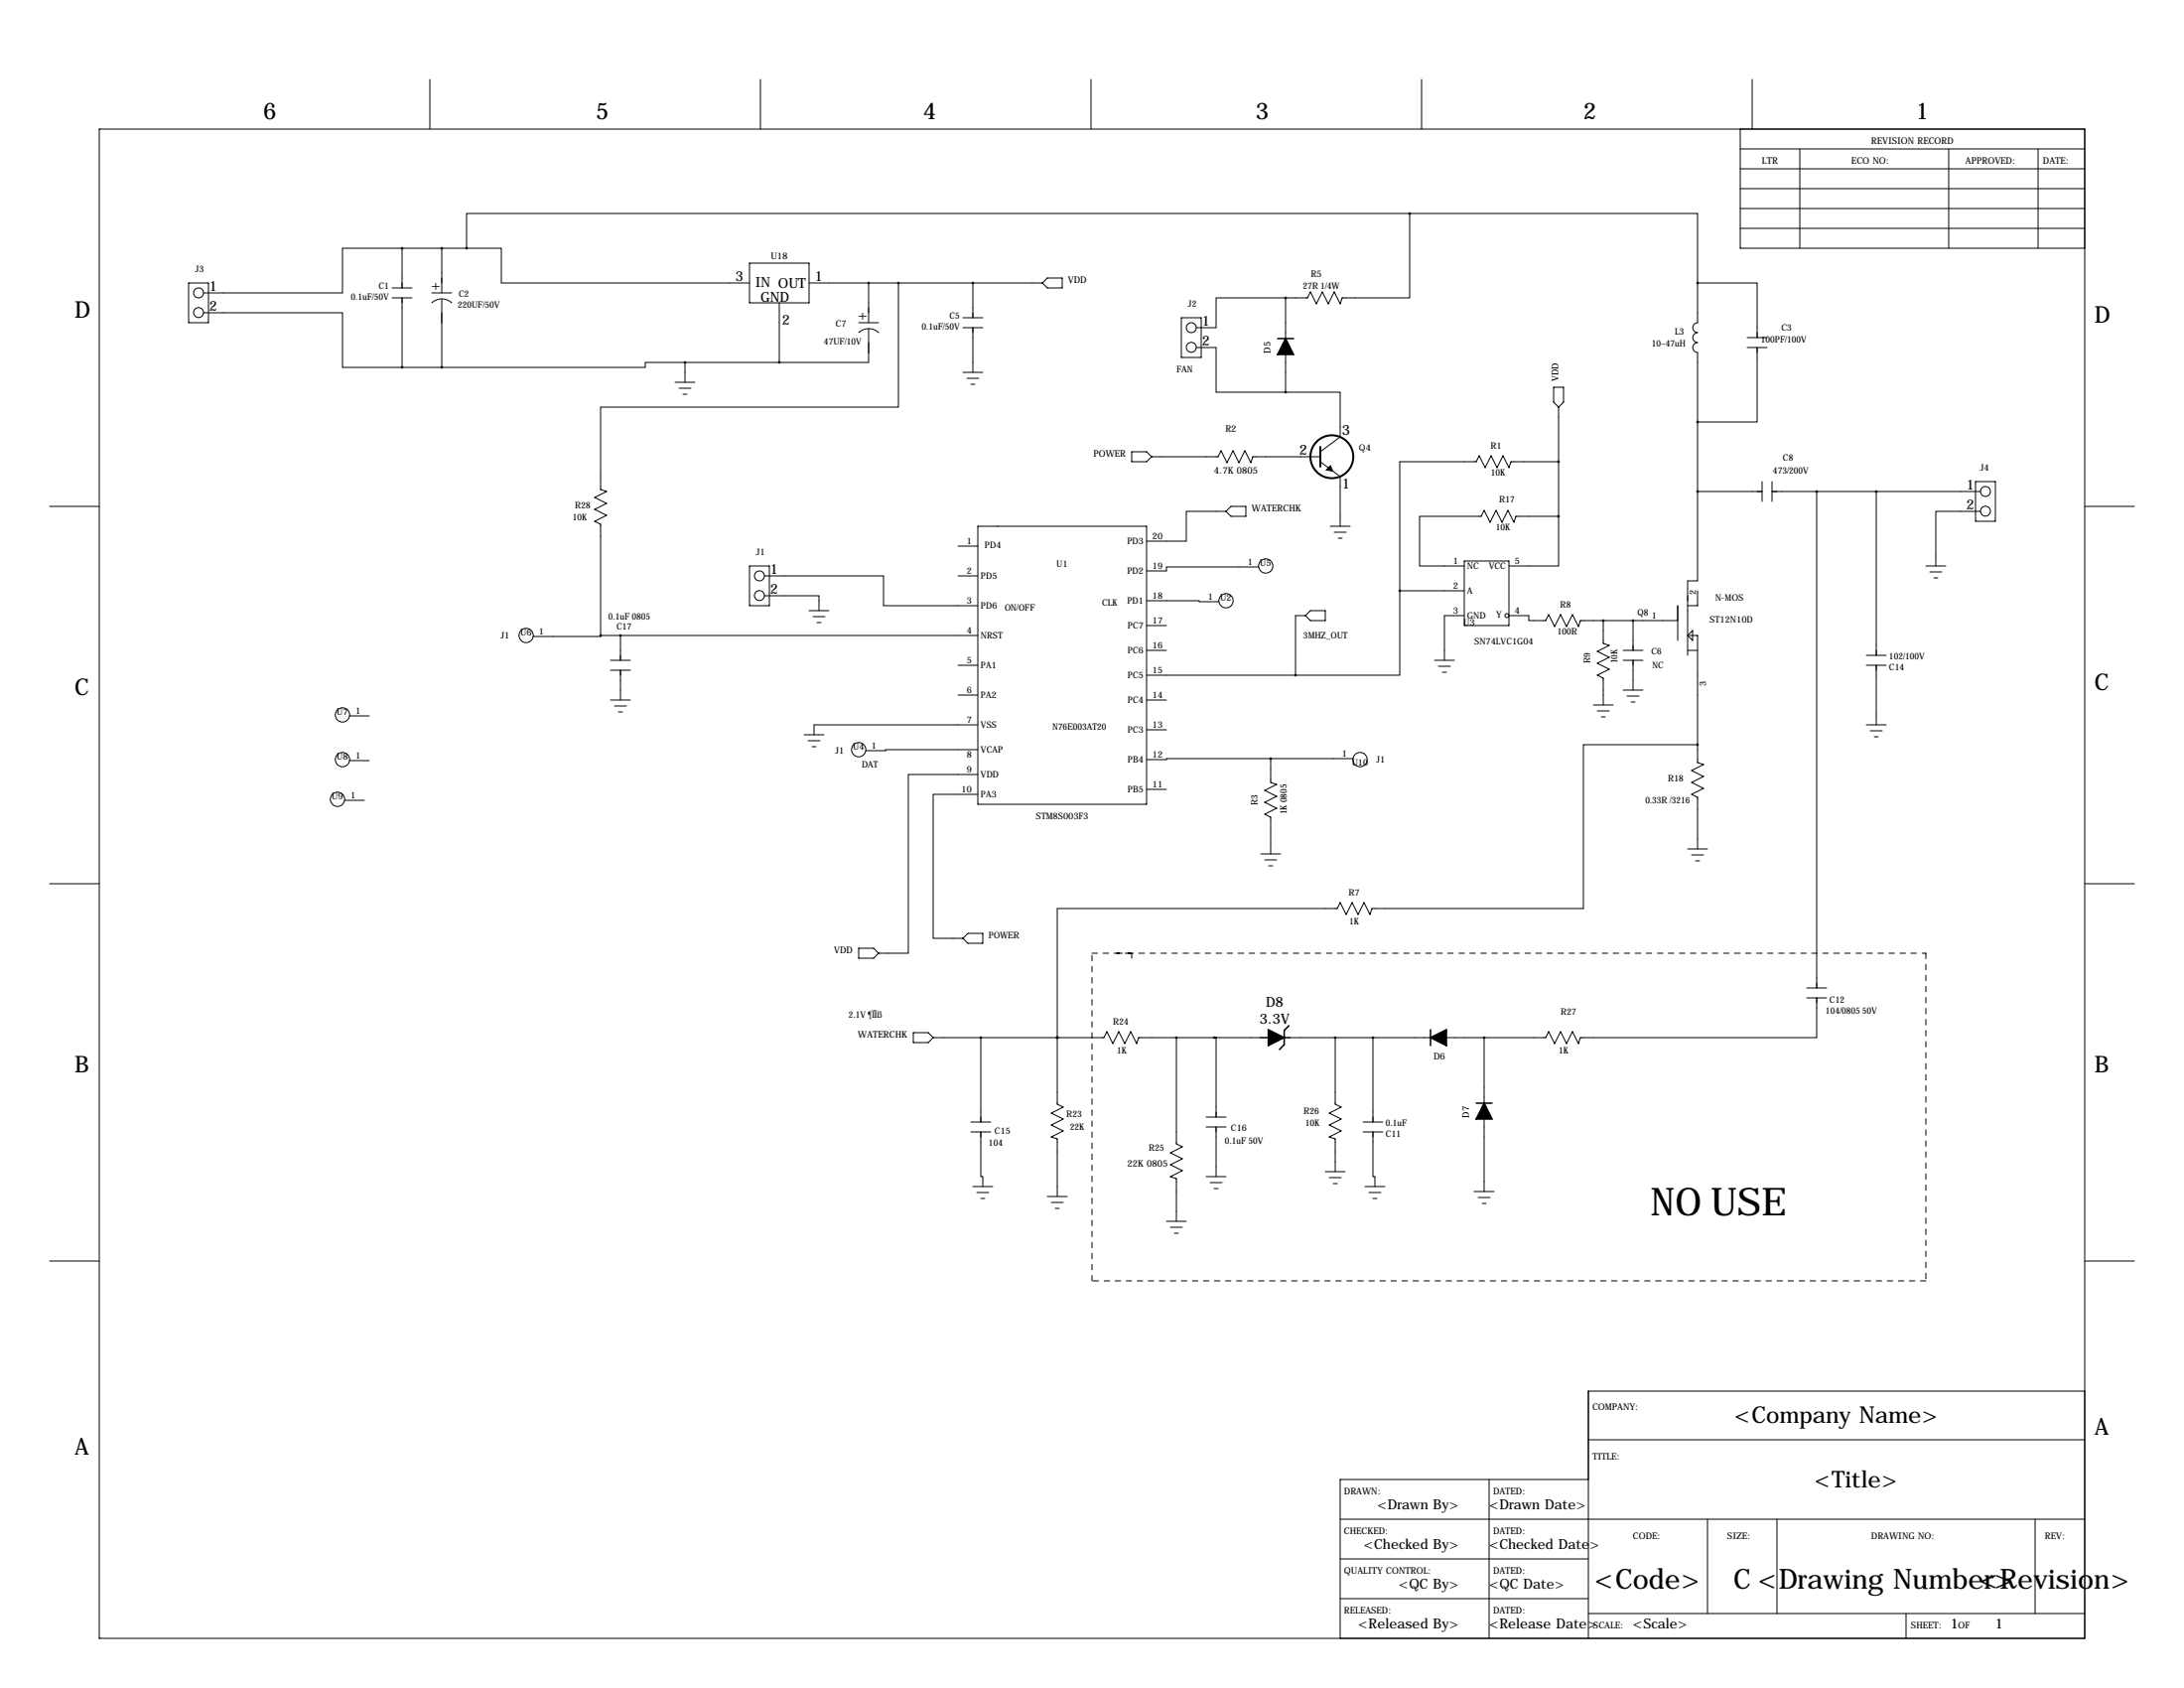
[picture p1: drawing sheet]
<svg xmlns="http://www.w3.org/2000/svg" width="559mm" height="432mm" viewBox="0 0 559 432" stroke-linecap="round" stroke-linejoin="round" font-family="sans-serif">
<g fill="none" stroke="#000" stroke-width=".25">
<path d="M25.4 33h508v386.1h-508zM110 20.3v12.7M194.6 20.3v12.7M279.1 20.3v12.7M363.7 20.3v12.7M445.3 38.1h88.1M445.3 33v30.5h88.1M448.3 20.3v12.7M460.5 38.1v25.4M498.6 38.1v25.4M521.5 38.1v25.4M360.7 54.6h-241.3v8.9"/>
<path d="M360.7 54.6v21.6h-17.3l-.5 1.5-1.5-3-1.5 3-1.6-3-1.5 3-1.5-3-.8 1.5h-5.6M360.7 54.6h73.6v17.8M445.3 48.3h88.1M445.3 43.2h88.1M445.3 53.3h88.1M445.3 58.4h88.1M48.3 72.4h5v10.2h-5zM100.3 73.7h5.1M100.3 76.2h5.1M102.9 63.5h-15.3v11.4h-35.5M102.9 76.2v17.8M102.9 63.5h16.5"/>
<path d="M102.9 63.5v10.2M110.5 74.9h5.1M110.5 77.5a3.7 3.7 0 0 1 5.1 0M113 63.5v11.4M113 76.5v17.5M119.4 63.5h8.9v8.9h63.5M191.8 67.3h15.2v10.2h-15.2zM199.4 77.5v15.2M207 72.4h59.7M222.2 72.4v10.2M229.9 72.4v31.7h-76.2v21.1l1.5 .5-3.1 1.6 3.1 1.5-3.1 1.5 3.1 1.5-3.1 1.5 1.6 .8v28.5M248.9 72.4v8.9"/>
<path d="M268 71.1h3.8v2.6h-3.8l-1.3-1.3zM328.9 76.2h-17.8v7.6h-5M328.9 76.2v10.4M434.3 72.4v10.2a1.27 1.27 0 0 0-1.2 1.2 1.27 1.27 0 0 0 1.2 1.3 1.27 1.27 0 0 0-1.2 1.3 1.27 1.27 0 0 0 1.2 1.2 1.27 1.27 0 0 0-1.2 1.3 1.27 1.27 0 0 0 1.2 1.3v35.5M434.3 72.4h15.3v14M52.1 80h35.5v14h15.3M102.9 94h10.1M172.7 97.8h5.1M173.7 99.3h3.1M175.3 92.7h-10.2v1.3h-52.1M175.3 92.7v5.1M175.3 92.7h24.1"/>
<path d="M219.7 82.6h5.1M219.7 85.1a3.7 3.7 0 0 1 5.1 0M222.2 84.1v8.6h-22.8M246.4 81.3h5.1M246.4 83.8h5.1M246.4 95.2h5.1M247.4 96.8h3M248.4 98.3h1M248.9 83.8v11.4M302.3 81.3h5v10.1h-5zM306.1 88.9h5v11.4h17.8M328.9 90.7v9.6"/>
<path d="M397.5 99.1h2.5v3.8l-1.2 1.2-1.3-1.2zM447 88.9h5.1M447 86.4h5.1M449.6 88.9v19h-15.3M174.8 100.8h1M289.6 115.6h3.8l1.2 1.2-1.2 1.3h-3.8zM294.6 116.8h17.1l.7-1.5 1.5 3.1 1.6-3.1 1.5 3.1 1.5-3.1 1.5 3.1 .5-1.6h17.3M328.9 100.3h14v11.5l-5.1 3.8M337.8 118.1l5.1 3.8v12.7M398.8 118.1h-12.2l-.5 1.5-1.5-3-1.6 3-1.5-3-1.5 3-1.5-3-.8 1.5h-19.6v33M398.8 104.1v28M12.7 129.5h12.7"/>
<path d="M245.1 139.7h5.1M250.2 134.6h43.2v71.1h-43.2zM313.7 130.8h-10.2v7.6h-10.1M313.7 130.8l1.3-1.3h3.8v2.6h-3.8zM340.4 134.6h5M341.4 136.1h3M342.4 137.7h1M398.8 132.1h-10.9l-.6 1.5-1.5-3-1.5 3-1.5-3-1.5 3-1.6-3-.7 1.5h-15.8v12.7h11.4M398.8 132.1v12.7h-12.7M434.3 125.7v22.9h-2.5v19M434.3 125.7h16.5M450.8 123.2v5.1"/>
<path d="M453.4 125.7h53.3M453.4 123.2v5.1M464.8 125.7v127M480.1 125.7v41.9M505.5 123.2h5v10.1h-5zM506.7 130.8h-11.4v14M533.4 129.5h12.7M191.8 144.8h5v10.1h-5zM195.6 147.3h30.5v7.6h24.1M195.6 152.4h13.9v3.8M207 156.2h5.1M208 157.7h3.1"/>
<path d="M209 159.3h1.1M245.1 147.3h5.1M293.4 153.7h13.4v.2h5.1M322.1 145h-23.7v1h-5M334 157.5h-2.5v15.2M335.3 156.2h3.8v2.6h-3.8l-1.3-1.3zM358.1 151.1v21.6h-26.6M358.1 151.1h16.5M374.6 143.5h11.5v16.5h-11.5zM374.6 157.5h-5v11.4M386.1 157.5h5.1v1.3h4.3l.7-1.6 1.6 3.1 1.5-3.1 1.5 3.1 1.5-3.1 1.6 3.1 .5-1.5h24.9M410.2 158.8v5.8l1.5 .5-3 1.5 3 1.5-3 1.6 3 1.5-3 1.5 1.5 .8v6.8"/>
<path d="M417.8 158.8v7.6M429.3 154.9v8.9M434.3 151.1v3.8h-2.5M492.8 144.8h5M493.8 146.3h3M494.8 147.8h1M153.7 162.6v.2h-17.3M153.7 162.6h96.5M156.2 179.1h5.1M156.2 171.4h5.1M156.2 168.9h5.1M158.7 162.6v6.3"/>
<path d="M158.7 171.4v7.7M245.1 170.2h5.1M245.1 177.8h5.1M293.4 179.1h5M293.4 172.7h38.1M293.4 166.4h5M293.4 160h5M367 168.9h5.1M368 170.4h3.1M369.1 172h1M415.3 166.4h5.1M415.3 168.9h5.1"/>
<path d="M415.3 176.5h5.1M416.3 178.1h3.1M417.3 179.6h1M417.8 168.9v7.6M431.8 162.6h2.5v32.5l1.6 .5-3.1 1.5 3.1 1.5-3.1 1.6 3.1 1.5-3.1 1.5 1.5 .8v13.2M431.8 166.4h2.5M433.1 161.3v2.5l-1.3-1.2zM477.5 170.2h5.1M477.5 167.6h5.1M480.1 170.2v15.2M89.4 183.1h5.1M89.4 194.6h5.1"/>
<path d="M157.2 180.6h3.1M158.2 182.1h1.1M205.7 188h5.1M206.8 189.5h3M207.8 191h1M250.2 191.8h-23.6v.2h-5.1M250.2 198.1h-17.8v45.7h-7.6M250.2 185.4h-41.9v2.6M293.4 186.7h5M325.1 194.1h-26.7v.2h-5M325.1 194.1h21.1M325.1 194.1v6.1l1.5 .5-3 1.5 3 1.5-3 1.5 3 1.6-3 1.5 1.5 .7v9.4"/>
<path d="M407.7 180.3h5M408.7 181.9h3M409.7 183.4h1M434.3 190.5h-29.2v41.9h-54.1l-.5 1.5-1.5-3-1.5 3-1.6-3-1.5 3-1.5-3-.8 1.5h-71.6v33M477.5 185.4h5.1M478.5 186.9h3.1M479.6 188.5h1M88.1 204.7h5.1M250.2 203.2h-11.4v36.8h7.6M293.4 201.9h5M322.6 218.4h5.1M323.6 220h3"/>
<path d="M431.8 217.2h5.1M432.8 218.7h3.1M12.7 226.1h12.7M247.6 238.8h3.9v2.5h-3.9l-1.2-1.3zM324.6 221.5h1M433.8 220.2h1M533.4 226.1h12.7M219.7 242.6h3.8l1.3 1.2-1.3 1.3h-3.8zM462.3 255.3h5.1M462.3 252.7h5.1M464.8 255.3v10.1h-60.4l-.5 1.6-1.6-3.1-1.5 3.1-1.5-3.1-1.5 3.1-1.6-3.1-.7 1.5h-25.4M233.7 264.2h3.8l1.3 1.2-1.3 1.3h-3.8z"/>
<path d="M238.8 265.4h43.6l.8-1.5 1.5 3.1 1.6-3.1 1.5 3.1 1.5-3.1 1.5 3.1 .5-1.6h31.2M251 265.4v21.6M270.5 265.4h.1M270.5 265.4v17l1.5 .8-3 1.5 3 1.6-3 1.5 3 1.5-3 1.5 1.5 .5v14.8M301 265.4v27.2l1.5 .8-3 1.5 3 1.5-3 1.5 3 1.6-3 1.5 1.5 .5v10.9M310.6 265.4h.5v20.4M330.1 265.4h35.9M341.6 265.4v17l1.6 .8-3.1 1.5 3.1 1.6-3.1 1.5 3.1 1.5-3.1 1.5 1.5 .5v8.4M351.3 265.4v21.6M379.7 265.4v16.8M248.4 289.6h5.1M248.4 287h5.1"/>
<path d="M251 289.6v11.4h.5v2.5M308.6 288.3h5.1M308.6 285.8h5.1M311.1 288.3v12.7M339.1 299.7h5.1M348.7 289.6h5.1M348.7 287h5.1M351.3 289.6v11.4h.5v2.5M379.7 286.3v18.5M248.9 303.5h5.1M249.9 305.1h3.1M251 306.6h1"/>
<path d="M268 306.1h5M269 307.6h3M270 309.1h1M298.4 312.4h5.1M299.5 313.9h3M300.5 315.5h1M308.6 301h5.1M309.6 302.5h3.1M310.6 304h1.1M340.1 301.2h3.1M341.1 302.8h1M349.2 303.5h5.1"/>
<path d="M350.3 305.1h3M351.3 306.6h1M377.2 304.8h5.1M378.2 306.3h3.1M379.2 307.8h1M12.7 322.6h12.7M533.4 322.6h12.7M533.4 355.9h-127v63.2M381 378.5v40.6M406.4 368.3h127M406.4 378.5h-63.5v40.6M342.9 388.6h190.5"/>
<path d="M342.9 398.8h63.5M436.9 388.6v24.1M454.7 388.6v24.1M520.7 388.6v24.1M342.9 408.9h63.5M406.4 412.7h127M487.7 412.7v6.4"/>
<circle cx="50.8" cy="74.9" r="1.27"/>
<circle cx="50.8" cy="80" r="1.27"/>
<circle cx="304.8" cy="88.8" r="1.27"/>
<circle cx="304.8" cy="83.8" r="1.27"/>
<circle cx="508" cy="125.7" r="1.27"/>
<circle cx="508" cy="130.8" r="1.27"/>
<circle cx="194.3" cy="152.3" r="1.27"/>
<circle cx="194.3" cy="147.3" r="1.27"/>
<circle cx="313.7" cy="153.7" r="1.83"/>
<circle cx="323.8" cy="144.8" r="1.83"/>
<circle cx="385.6" cy="157.5" r=".51"/>
<circle cx="134.6" cy="162.6" r="1.83"/>
<circle cx="87.6" cy="194.3" r="1.83"/>
<circle cx="87.6" cy="182.9" r="1.83"/>
<circle cx="219.7" cy="191.8" r="1.83"/>
<circle cx="348" cy="194.3" r="1.83"/>
<circle cx="86.4" cy="204.5" r="1.83"/>
</g>
<path d="M279.4 243.8h10.2M285.8 243.8h207M289.6 243.8v1.3M492.8 243.8v83.9M279.4 327.7v-83.9M492.8 327.7h-213.4" fill="none" stroke="#000" stroke-width=".25" stroke-dasharray="1.4 1.4"/>
<path d="M328.9 86.6l2.1 4.1h-4.1zM324.5 263.4l4.1 2-4.1 2.1zM366 265.4l4.1-2v4.1zM379.7 282.2l2.1 4.1h-4.1z" fill="#000" stroke="#000" stroke-width=".38"/>
<path d="M326.9 86.6h4.1M322.5 265.4h2M328.6 265.4h1.5M329.8 262.4l-1.2 1.2v3.7l-1.2 1.2M366 263.4v4.1M377.7 282.2h4.1" fill="none" stroke="#000" stroke-width=".38"/>
<g fill="none" stroke="#000" stroke-width=".51">
<path d="M337.8 114.3v5.1"/>
<circle cx="340.8" cy="116.8" r="5.5"/>
</g>
<path d="M340.4 119.1l.6 1.4-1.7-.3z" fill="#000" stroke="#000" stroke-width=".25"/>
<path d="M102.8 63.5a.05 .05 0 0 0 .1 0 .05 .05 0 0 0-.1 0zM113 63.5a.05 .05 0 0 0 .1 0 .05 .05 0 0 0-.1 0zM175.2 92.7a.05 .05 0 0 0 .1 0 .05 .05 0 0 0-.1 0zM113 94a.05 .05 0 0 0 .1 0 .05 .05 0 0 0-.1 0zM222.2 72.4a.05 .05 0 0 0 .1 0 .05 .05 0 0 0-.1 0zM328.9 76.2a.05 .05 0 0 0 .1 0 .05 .05 0 0 0-.1 0zM328.9 100.3a.05 .05 0 0 0 .1 0 .05 .05 0 0 0-.1 0zM341.6 265.4a.05 .05 0 0 0 .1 0 .05 .05 0 0 0-.1 0zM310.6 265.4a.05 .05 0 0 0 .1 0 .05 .05 0 0 0-.1 0zM250.9 265.4a.05 .05 0 0 0 .1 0 .05 .05 0 0 0-.1 0zM379.7 265.4a.05 .05 0 0 0 .1 0 .05 .05 0 0 0-.1 0zM158.7 162.6a.05 .05 0 0 0 .1 0 .05 .05 0 0 0-.1 0zM229.8 72.4a.05 .05 0 0 0 .1 0 .05 .05 0 0 0-.1 0zM434.3 125.7a.05 .05 0 0 0 .1 0 .05 .05 0 0 0-.1 0zM102.8 94a.05 .05 0 0 0 .1 0 .05 .05 0 0 0-.1 0zM331.4 172.7a.05 .05 0 0 0 .1 0 .05 .05 0 0 0-.1 0zM358.1 151.1a.05 .05 0 0 0 .1 0 .05 .05 0 0 0-.1 0zM417.8 158.8a.05 .05 0 0 0 .1 0 .05 .05 0 0 0-.1 0zM434.3 190.5a.05 .05 0 0 0 .1 0 .05 .05 0 0 0-.1 0zM434.3 72.4a.05 .05 0 0 0 .1 0 .05 .05 0 0 0-.1 0zM434.3 108a.05 .05 0 0 0 .1 0 .05 .05 0 0 0-.1 0zM480 125.7a.05 .05 0 0 0 .1 0 .05 .05 0 0 0-.1 0zM153.6 162.6a.05 .05 0 0 0 .1 0 .05 .05 0 0 0-.1 0z" fill="#000" stroke="#000" stroke-width=".63"/>
<text font-size="9.9" x="422.4" y="310.9">NO USE</text>
<g font-size="7.1">
<text x="408" y="406.4">&lt;Code&gt;</text>
<text x="443.5" y="406.4">C &lt;Drawing Number&gt;</text>
<text x="506.4" y="406.4">&lt;Revision&gt;</text>
</g>
<g font-size="5.9">
<text x="67.3" y="30.5">6</text>
<text x="152.4" y="30.5">5</text>
<text x="236.2" y="30.5">4</text>
<text x="321.3" y="30.5">3</text>
<text x="405.1" y="30.5">2</text>
<text x="490.2" y="30.5">1</text>
<text x="19" y="81.3">D</text>
<text x="535.9" y="82.6">D</text>
<text x="19" y="177.8">C</text>
<text x="535.9" y="176.5">C</text>
<text x="19" y="274.3">B</text>
<text x="535.9" y="274.3">B</text>
<text x="443.8" y="364">&lt;Company Name&gt;</text>
<text x="535.9" y="367">A</text>
<text x="19" y="372.1">A</text>
<text x="464.3" y="380.5">&lt;Title&gt;</text>
</g>
<g font-size="3.6">
<text x="188.2" y="71.9">3</text>
<text x="208.5" y="71.9">1</text>
<text x="53.6" y="74.4">1</text>
<text x="110.2" y="74.2">+</text>
<text x="193.3" y="73.4">IN OUT</text>
<text x="194.6" y="77.2">GND</text>
<text x="53.6" y="79.5">2</text>
<text x="200.2" y="83">2</text>
<text x="219.5" y="81.8">+</text>
<text x="307.6" y="83.3">1</text>
<text x="307.6" y="88.4">2</text>
<text x="343.4" y="111.3">3</text>
<text x="332.4" y="116.3">2</text>
<text x="343.4" y="125">1</text>
<text x="503.2" y="125.2">1</text>
<text x="503.2" y="130.3">2</text>
<text x="197.1" y="146.8">1</text>
<text x="197.1" y="151.9">2</text>
<text x="323.9" y="257.5">D8</text>
<text x="322.3" y="261.9">3.3V</text>
<text x="352.4" y="386.1">&lt;Drawn By&gt;</text>
<text x="381" y="386.1">&lt;Drawn Date&gt;</text>
<text x="348.9" y="396.2">&lt;Checked By&gt;</text>
<text x="381" y="396.2">&lt;Checked Date&gt;</text>
<text x="357.9" y="406.4">&lt;QC By&gt;</text>
<text x="381" y="406.4">&lt;QC Date&gt;</text>
<text x="347.5" y="416.5">&lt;Released By&gt;</text>
<text x="381" y="416.5">&lt;Release Date&gt;</text>
<text x="417.8" y="416.5">&lt;Scale&gt;</text>
<text x="499.1" y="416.5">1</text>
<text x="510.5" y="416.5">1</text>
</g>
<g font-size="2.4">
<text x="450.8" y="41.9">LTR</text>
<text x="473.7" y="41.9">ECO NO:</text>
<text x="478.8" y="36.8">REVISION RECORD</text>
<text x="502.9" y="41.9">APPROVED:</text>
<text x="522.7" y="41.9">DATE:</text>
<text x="197.2" y="66.3">U18</text>
<text x="335.4" y="70.9">R5</text>
<text x="273.3" y="72.4">VDD</text>
<text x="325.1" y="90.4" transform="rotate(-90 325.1 90.4)">D5</text>
<text x="398.8" y="97.5" transform="rotate(-90 398.8 97.5)">VDD</text>
<text x="313.5" y="110.5">R2</text>
<text x="279.8" y="116.8">POWER</text>
<text x="310.6" y="121">4.7K 0805</text>
<text x="320.3" y="130.8">WATERCHK</text>
<text x="213.4" y="243.8">VDD</text>
<text x="219.5" y="265.4">WATERCHK</text>
<text x="366.8" y="270.9">D6</text>
<text x="375.9" y="286" transform="rotate(-90 375.9 286)">D7</text>
<text x="288.4" y="298.3">22K 0805</text>
<text x="407.4" y="360.7">COMPANY:</text>
<text x="407.4" y="373.4">TITLE:</text>
<text x="343.9" y="382.3">DRAWN:</text>
<text x="382" y="382.3">DATED:</text>
<text x="343.9" y="392.4">CHECKED:</text>
<text x="382" y="392.4">DATED:</text>
<text x="417.8" y="393.7">CODE:</text>
<text x="442" y="393.7">SIZE:</text>
<text x="478.8" y="393.7">DRAWING NO:</text>
<text x="523.2" y="393.7">REV:</text>
<text x="343.9" y="402.6">QUALITY CONTROL:</text>
<text x="382" y="402.6">DATED:</text>
<text x="343.9" y="412.7">RELEASED:</text>
<text x="382" y="412.7">DATED:</text>
<text x="407.7" y="416.6">SCALE:</text>
<text x="488.9" y="416.6">SHEET:</text>
<text x="501" y="416.6">OF</text>
</g>
<g font-size="2.3">
<text x="49.9" y="69.6">J3</text>
<text x="89.8" y="76.7">0.1uF/50V</text>
<text x="96.9" y="73.9">C1</text>
<text x="117.3" y="75.9">C2</text>
<text x="333.4" y="73.9">27R 1/4W</text>
<text x="117.1" y="78.7">220UF/50V</text>
<text x="213.9" y="83.6">C7</text>
<text x="243" y="81.5">C5</text>
<text x="303.9" y="78.5">J2</text>
<text x="210.8" y="88.1">47UF/10V</text>
<text x="235.9" y="84.3">0.1uF/50V</text>
<text x="422.6" y="88.6">10~47uH</text>
<text x="428.6" y="85.6">L3</text>
<text x="450.5" y="87.6">100PF/100V</text>
<text x="455.8" y="84.6">C3</text>
<text x="301" y="95.3">FAN</text>
<text x="347.7" y="115.3">Q4</text>
<text x="381.4" y="114.8">R1</text>
<text x="456.2" y="117.9">C8</text>
<text x="381.4" y="121.7">10K</text>
<text x="453.6" y="121.2">473/200V</text>
<text x="506.6" y="120.4">J4</text>
<text x="147.1" y="130.1">R28</text>
<text x="383.6" y="128.5">R17</text>
<text x="146.5" y="133.1">10K</text>
<text x="294.9" y="137.9">20</text>
<text x="382.7" y="135.6">10K</text>
<text x="193.4" y="142">J1</text>
<text x="247.3" y="139.2">1</text>
<text x="252" y="140.3">PD4</text>
<text x="288.4" y="139.2">PD3</text>
<text x="247.3" y="146.8">2</text>
<text x="251" y="148.1">PD5</text>
<text x="270.3" y="145">U1</text>
<text x="288.4" y="146.9">PD2</text>
<text x="294.9" y="145.5">19</text>
<text x="319.2" y="144.5">1</text>
<text x="322.4" y="144.8">U5</text>
<text x="371.8" y="144.3">1</text>
<text x="375.4" y="145.6">NC</text>
<text x="381" y="145.6">VCC</text>
<text x="387.6" y="144.3">5</text>
<text x="247.3" y="154.4">3</text>
<text x="251" y="155.7">PD6</text>
<text x="281.9" y="154.9">CLK</text>
<text x="288.4" y="154.5">PD1</text>
<text x="294.9" y="153.2">18</text>
<text x="309.1" y="153.4">1</text>
<text x="312.2" y="153.7">U2</text>
<text x="371.8" y="150.6">2</text>
<text x="375.4" y="151.9">A</text>
<text x="399.2" y="155.4">R8</text>
<text x="433.9" y="152.1" transform="rotate(-90 433.9 152.1)">2</text>
<text x="438.8" y="153.8">N-MOS</text>
<text x="155.7" y="158.5">0.1uF 0805</text>
<text x="157.7" y="161">C17</text>
<text x="257" y="156.2">ON/OFF</text>
<text x="288.5" y="160.8">PC7</text>
<text x="294.9" y="159.5">17</text>
<text x="371.8" y="157">3</text>
<text x="374.5" y="160">U3</text>
<text x="375.4" y="158.3">GND</text>
<text x="382.9" y="158">Y</text>
<text x="387.6" y="157">4</text>
<text x="419" y="157.5">Q8</text>
<text x="422.6" y="158.2">1</text>
<text x="437.4" y="159.3">ST12N10D</text>
<text x="128.2" y="163.4">J1</text>
<text x="133.2" y="162.6">U6</text>
<text x="137.9" y="162.3">1</text>
<text x="247.3" y="162.1">4</text>
<text x="251" y="163.4">NRST</text>
<text x="288.5" y="167.2">PC6</text>
<text x="294.9" y="165.9">16</text>
<text x="333.5" y="163.3">3MHZ_OUT</text>
<text x="377.2" y="164.9">SN74LVC1G04</text>
<text x="398.5" y="162.3">100R</text>
<text x="422.6" y="167.4">C6</text>
<text x="247.3" y="169.7">5</text>
<text x="251" y="171">PA1</text>
<text x="288.5" y="173.5">PC5</text>
<text x="294.9" y="172.2">15</text>
<text x="406.9" y="169.8" transform="rotate(-90 406.9 169.8)">R9</text>
<text x="413.8" y="169.7" transform="rotate(-90 413.8 169.7)">10K</text>
<text x="422.8" y="171">NC</text>
<text x="483.4" y="171.5">C14</text>
<text x="483.4" y="168.7">102/100V</text>
<text x="247.3" y="177.3">6</text>
<text x="251" y="178.6">PA2</text>
<text x="288.5" y="179.9">PC4</text>
<text x="294.9" y="178.6">14</text>
<text x="436.5" y="175.6" transform="rotate(-90 436.5 175.6)">3</text>
<text x="86.2" y="182.9">U7</text>
<text x="90.9" y="182.6">1</text>
<text x="247.3" y="184.9">7</text>
<text x="218.3" y="191.8">U4</text>
<text x="223" y="191.5">1</text>
<text x="251" y="186.2">VSS</text>
<text x="269.2" y="186.7">N76E003AT20</text>
<text x="288.5" y="187.5">PC3</text>
<text x="294.9" y="186.2">13</text>
<text x="86.2" y="194.3">U8</text>
<text x="90.9" y="194.1">1</text>
<text x="213.8" y="192.9">J1</text>
<text x="220.5" y="196.3">DAT</text>
<text x="247.3" y="197.6">9</text>
<text x="247.3" y="193.9">8</text>
<text x="251" y="192.6">VCAP</text>
<text x="288.5" y="195.1">PB4</text>
<text x="294.9" y="193.8">12</text>
<text x="343.4" y="193.5">1</text>
<text x="345.9" y="195.9">U10</text>
<text x="352.2" y="195.1">J1</text>
<text x="246" y="202.7">10</text>
<text x="251" y="198.9">VDD</text>
<text x="288.5" y="202.7">PB5</text>
<text x="294.9" y="201.4">11</text>
<text x="426.8" y="199.9">R18</text>
<text x="84.9" y="204.5">U9</text>
<text x="89.7" y="204.2">1</text>
<text x="251" y="204">PA3</text>
<text x="265.1" y="209.6">STM8S003F3</text>
<text x="321.8" y="206.1" transform="rotate(-90 321.8 206.1)">R3</text>
<text x="329.2" y="208.4" transform="rotate(-90 329.2 208.4)">1K 0805</text>
<text x="421" y="205.5">0.33R /3216</text>
<text x="345.1" y="229.1">R7</text>
<text x="345.2" y="236.5">1K</text>
<text x="253" y="240">POWER</text>
<text x="468.1" y="256.5">C12</text>
<text x="217.2" y="260.3">2.1V ¶ÏÏß</text>
<text x="284.8" y="262.1">R24</text>
<text x="399.3" y="259.6">R27</text>
<text x="467.1" y="259.3">104/0805 50V</text>
<text x="285.8" y="269.5">1K</text>
<text x="398.8" y="269.5">1K</text>
<text x="272.9" y="285.8">R23</text>
<text x="333.6" y="285">R26</text>
<text x="253" y="293.1">104</text>
<text x="254.5" y="290.1">C15</text>
<text x="273.7" y="289.1">22K</text>
<text x="313.4" y="292.6">0.1uF 50V</text>
<text x="315" y="289.3">C16</text>
<text x="333.9" y="288">10K</text>
<text x="354.6" y="290.8">C11</text>
<text x="354.6" y="288">0.1uF</text>
<text x="293.9" y="294.4">R25</text>
</g>
</svg>
